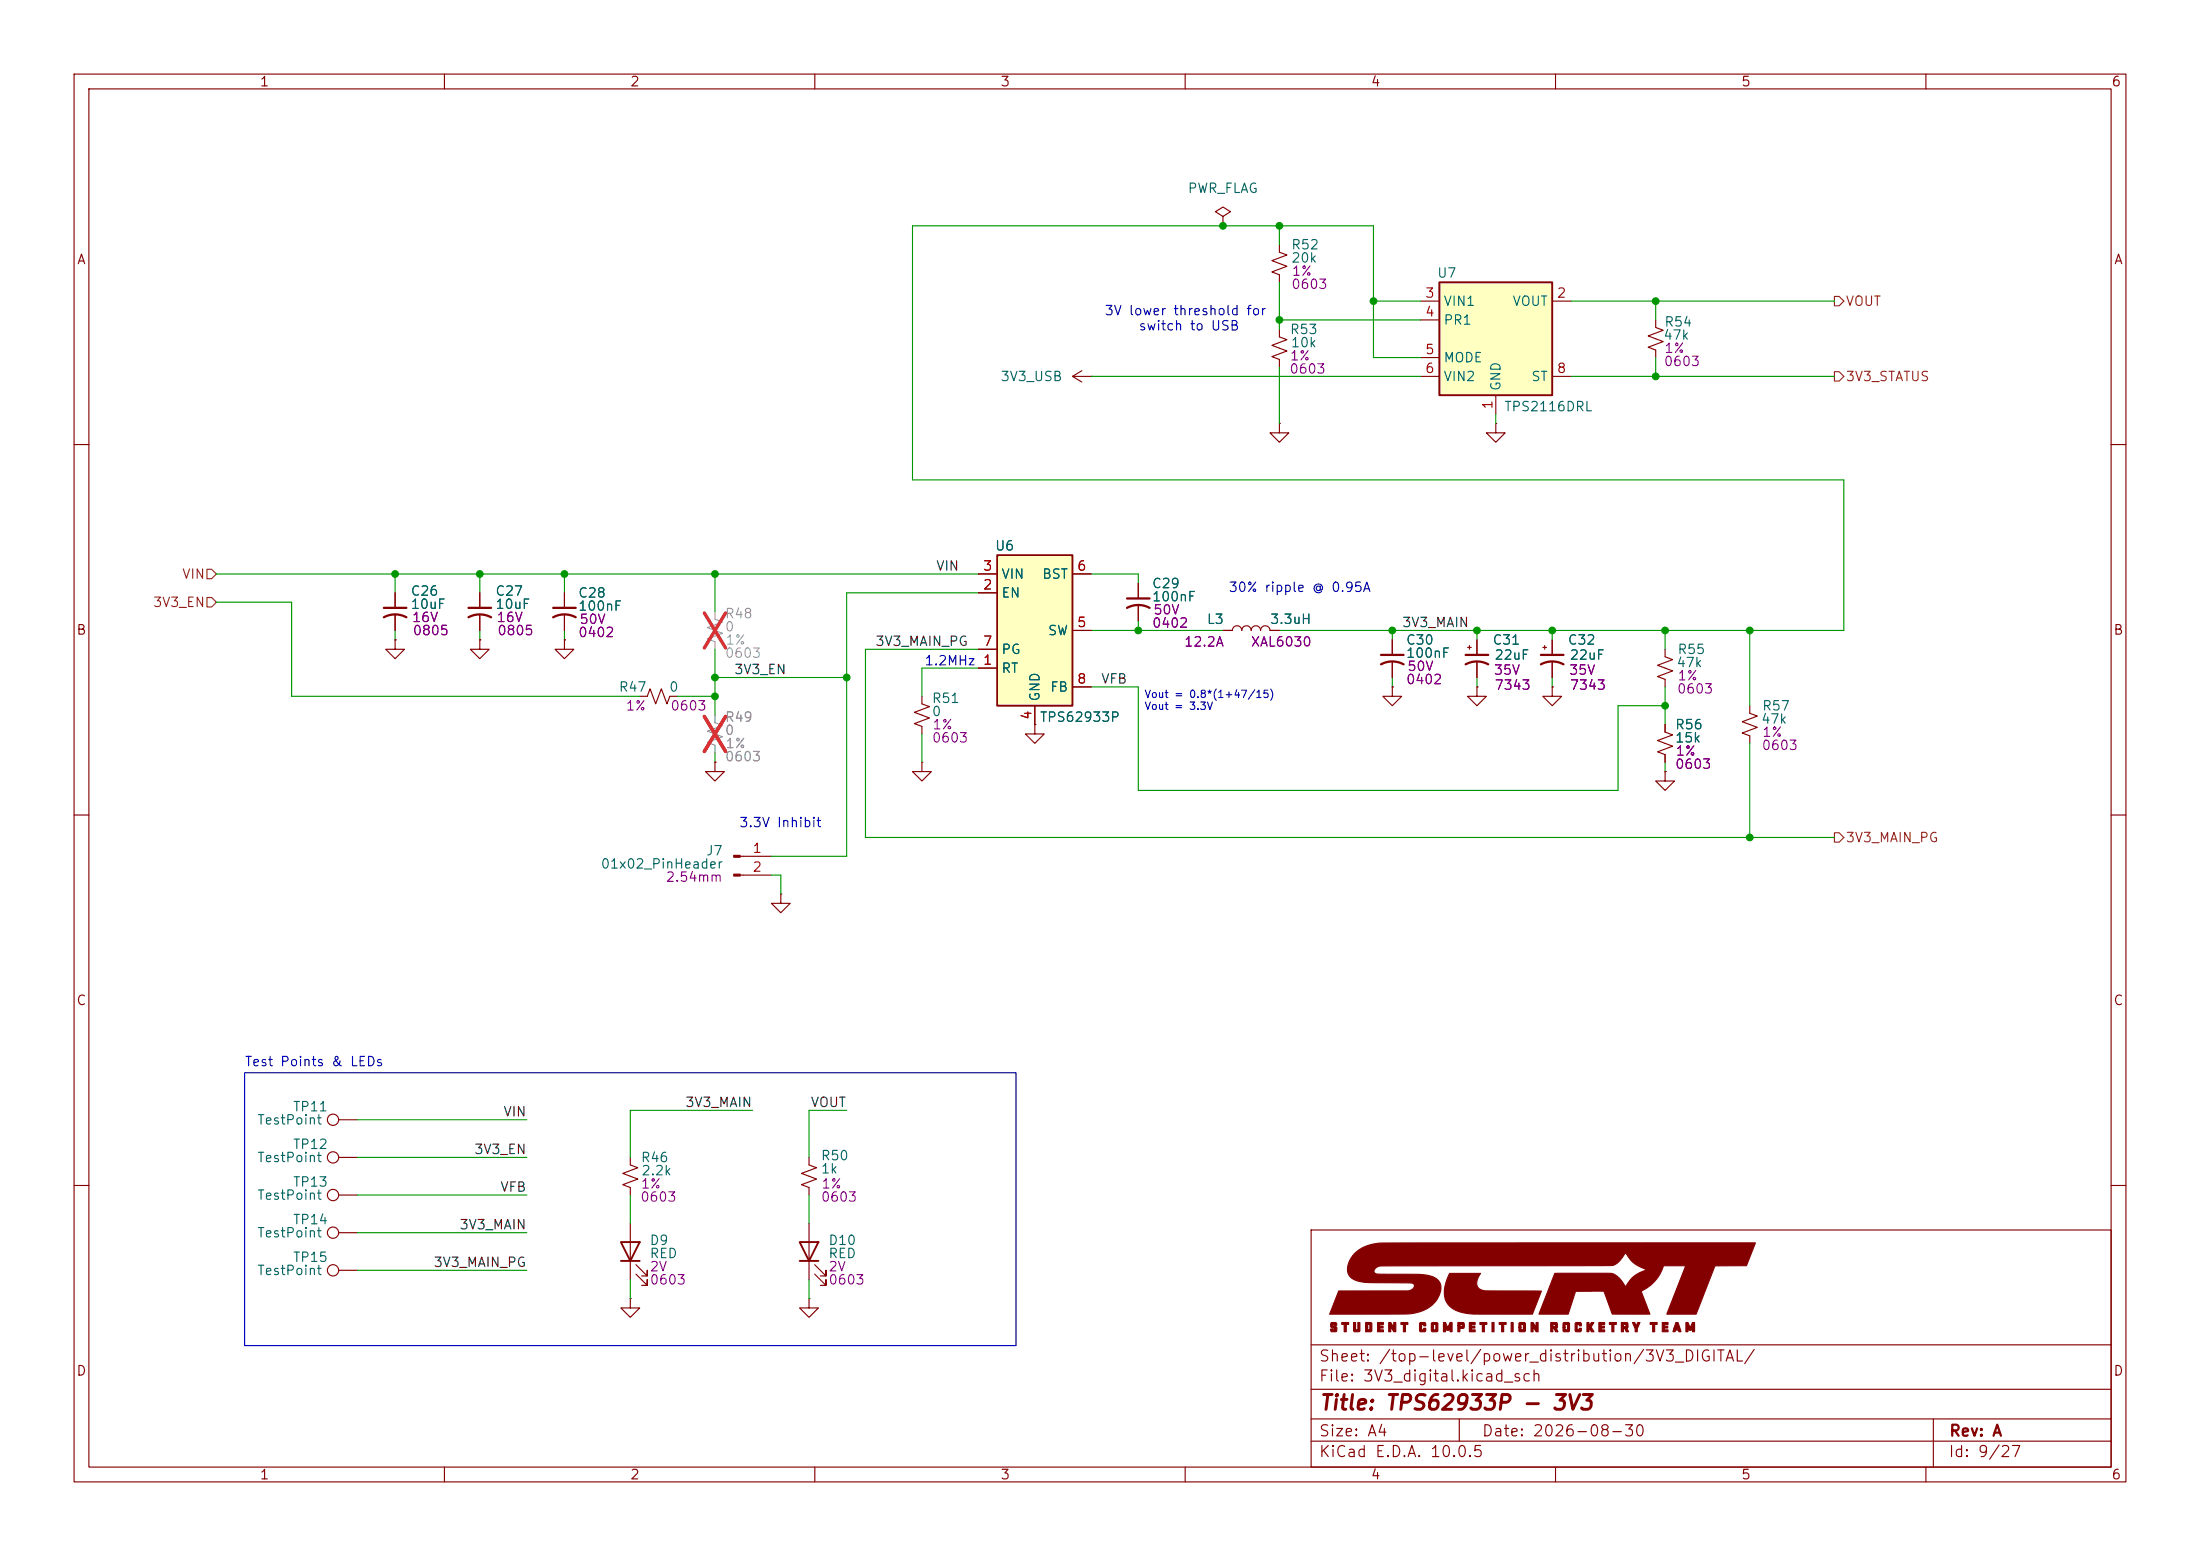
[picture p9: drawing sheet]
<svg xmlns="http://www.w3.org/2000/svg" width="297mm" height="210mm" viewBox="0 0 297 210" stroke-linecap="round" stroke-linejoin="round" font-family="sans-serif">
<g fill="none" stroke="#840000" stroke-width=".15">
<path d="M10 10h277v190h-277zM12 12h273v186h-273zM60 10v2M110 10v2M160 10v2M210 10v2M260 10v2M10 60h2M285 60h2M53.3 80v2M53.3 83.1v2M199.4 92.7v1.3h1.3l-1.3 1.3-1.3-1.3h1.3"/>
<path d="M199.4 92.7h.1M10 110h2M285 110h2M10 160h2M177 166h108v32h-108zM285 160h2M60 198v2M110 198v2M160 198v2M177 194.5h108M177 191.5h108M177 187.5h108"/>
<path d="M177 181.5h108M197 191.5v3M210 198v2M260 198v2M261 191.5v6.5"/>
</g>
<g fill="#840000" stroke="#840000" stroke-width=".15">
<path d="M179.7 178.5h.6l.1 .1 .1 .3-.6-.1v.1l.1 .1a.41 .41 0 0 1 .5 .2 .41 .41 0 0 1-.2 .5h-.5l-.2-.1v-.2l.6 .1v-.2h-.1a.42 .42 0 0 1-.5-.3 .42 .42 0 0 1 .1-.5z"/>
<path d="M181.1 178.5h1v.3h-.4v.9h-.2v-.9h-.4z"/>
<path d="M182.7 178.5h.3v1h.3v-1h.3v1.1l-.1 .1h-.7l-.1-.1z"/>
<path d="M184.4 178.5h.7l.1 .1v1l-.1 .1h-.7v-.6h.2v.4h.3v-.7h-.3v.3h-.2z"/>
<path d="M186 178.5h.8v.3h-.5v.2h.4v.2h-.4v.3h.5v.2h-.8z"/>
<path d="M187.5 178.5h.3l.4 .7v-.7h.2v1.2h-.2l-.4-.6-.1 .6h-.2z"/>
<path d="M189.1 178.5h1v.3h-.4v.9h-.2v-.9h-.4z"/>
<path d="M191.8 178.5h.6l.1 .1v.3h-.3v-.1h-.3v.7h.3v-.2h.3v.3l-.1 .1h-.6l-.2-.1v-1z"/>
<path d="M193.3 178.5h.7l.1 .1v1l-.1 .1h-.7l-.1-.1v-.5h.3v.4h.3v-.7h-.3v.3h-.3v-.5z"/>
<path d="M194.9 178.5h.3l.3 .7 .3-.7h.2v1.2h-.2v-.6l-.2 .4h-.3l-.2-.4v.6h-.2z"/>
<path d="M196.8 178.5h.4a.37 .37 0 0 1 .4 .1 .37 .37 0 0 1 .1 .4l-.1 .3h-.5v.4h-.3v-.8h.3v.1h.3v-.2h-.3v.1h-.3z"/>
<path d="M198.4 178.5h.7v.3h-.5v.2h.5v.2h-.5v.3h.5v.2h-.7z"/>
<path d="M199.8 178.5h.9v.3h-.3v.9h-.3v-.9h-.3z"/>
<path d="M201.4 178.5h.3v1.2h-.3z"/>
<path d="M202.4 178.5h.9v.3h-.3v.9h-.3v-.9h-.3z"/>
<path d="M204 178.5h.3v1.2h-.3z"/>
<path d="M205.2 178.5h.6l.1 .1v1l-.1 .1h-.6l-.1-.1v-.5h.2v.4h.4v-.7h-.4v.3h-.2v-.5z"/>
<path d="M206.7 178.5h.3l.4 .7v-.7h.2v1.2h-.2l-.4-.6v.6h-.3z"/>
<path d="M209.4 178.5h.3a.34 .34 0 0 1 .4 0 .34 .34 0 0 1 .2 .4v.3l-.2 .1 .2 .4h-.3l-.2-.4h-.2v.4h-.2v-.8h.2v.1h.4v-.2h-.4v.1h-.2z"/>
<path d="M211.1 178.5h.7l.1 .1v1l-.1 .1h-.7l-.1-.1v-.5h.3v.4h.3v-.7h-.3v.3h-.3v-.5z"/>
<path d="M212.8 178.5h.6l.1 .1v.3h-.3v-.1h-.3v.7h.3v-.2h.3v.3l-.1 .1h-.6l-.2-.1v-1z"/>
<path d="M214.2 178.5h.3v.5l.3-.5h.4l-.4 .6 .4 .6h-.3l-.4-.5v.5h-.3z"/>
<path d="M215.9 178.5h.7v.3h-.5v.2h.5v.2h-.5v.3h.5v.2h-.7z"/>
<path d="M217.3 178.5h.9v.3h-.3v.9h-.3v-.9h-.3z"/>
<path d="M218.9 178.5h.4a.34 .34 0 0 1 .4 0 .34 .34 0 0 1 .1 .4v.3l-.2 .1 .3 .4h-.4l-.2-.4h-.1v.4h-.3v-.8h.3v.1h.3v-.2h-.3v.1h-.3z"/>
<path d="M220.4 178.5h.3l.2 .5 .2-.5h.3l-.4 .8v.4h-.2v-.4z"/>
<path d="M222.8 178.5h.9v.3h-.3v.9h-.3v-.9h-.3z"/>
<path d="M224.4 178.5h.8v.3h-.5v.2h.4v.2h-.4v.3h.5v.2h-.8z"/>
<path d="M226.2 178.5h.3l.4 1.2a.25 .25 0 0 1-.3-.2h-.4a.22 .22 0 0 1-.1 .2 .22 .22 0 0 1-.2 0l.1-.5h.5l-.1-.3-.1 .3h-.3z"/>
<path d="M227.6 178.5h.3l.3 .7 .3-.7h.3v1.2h-.3v-.6l-.2 .4h-.2l-.2-.4v.6h-.3z"/>
<path d="M182.8 169.2a6.3 6.3 0 0 1 4.6-1.4l49.6-.1-1.2 3.1h-4.3l-2.5 6.6h-4l2.6-6.6h-3a5.6 5.6 0 0 1-3 3.5l1.1 3.1h-5l-1.1-2.9a.24 .24 0 0 0-.1-.2 .24 .24 0 0 0-.3 0h-3.5l-1 3.1h-3.9l2.1-5.5h7.6a3.5 3.5 0 0 1 2 1.8 4.6 4.6 0 0 1 2.7-2.3 4.5 4.5 0 0 1-2.7-2.3h-.1a2.78 2.78 0 0 1-1.7 1.7l-31.3 .1a.88 .88 0 0 0-.9 .8 .93 .93 0 0 0 1 .3h3.2a10.5 10.5 0 0 1 3.9 .4 1.67 1.67 0 0 1 .7 2.4 4.7 4.7 0 0 1-4 2.5l-10.8 .1 1.2-3.2h9.4a.69 .69 0 0 0 .8-.9 2.61 2.61 0 0 0-1.6-.2h-4.4a4.5 4.5 0 0 1-2.6-.8 2.26 2.26 0 0 1 .3-2.8z"/>
<path d="M195.7 171.9h4.2a1.52 1.52 0 0 0-.2 2l.3 .2a28.8 28.8 0 0 0 5.2 .1l2.9 .1-1.2 3.1h-5.8a11.3 11.3 0 0 1-4.6-.6 2.92 2.92 0 0 1-1.2-3.9z"/>
</g>
<path d="M51.8 83.3a3.2 3.2 0 0 1 3.1 0M51.8 82h3.1" fill="none" stroke="#840000" stroke-width=".3"/>
<path d="M194.3 38.1h15.2v15.2h-15.2z" fill="#ffffc2"/>
<path d="M194.3 38.1h15.2v15.2h-15.2z" fill="none" stroke="#840000" stroke-width=".25"/>
<g fill="none" stroke="#840000" stroke-width=".15">
<path d="M191.8 40.6h2.5M191.8 43.2h2.5M191.8 48.3h2.5M191.8 50.8h2.5M201.9 57.2v1.2h1.3l-1.3 1.3-1.2-1.3h1.2M201.9 57.2h.1M201.9 53.3v2.6M209.5 40.6h2.6M209.5 50.8h2.6M64.8 80v2M64.8 83.1v2M86.4 94h1l.4-1 .7 2 .8-2 .7 2 .4-1h1"/>
<path d="M188 92.7v1.3h1.2l-1.2 1.3-1.3-1.3h1.3M188 92.7h.1M188 86.4v2M188 89.4v2M198.1 87.4h.5M198.4 87.1v.5M199.4 86.4v2M199.4 89.4v2M208.3 87.4h.5M208.5 87.1v.5M209.5 92.7v1.3h1.3l-1.3 1.3-1.2-1.3h1.2M209.5 92.7h.1"/>
<path d="M209.5 86.4v2M209.5 89.4v2M224.8 97.8v1l1 .4-2 .7 2 .8-2 .8 1 .4v1M224.8 87.6v1l1 .4-2 .8 2 .8-2 .7 1 .4v1M96.5 102.9v1.2h1.3l-1.3 1.3-1.3-1.3h1.3M96.5 102.9h.1M45.7 151.1h2.6M45.7 156.2h2.6M109.2 156.2v1l1 .4-2 .8 2 .7-2 .8 1 .4v1M45.7 171.5h2.6M45.7 166.4h2.6M45.7 161.3h2.6"/>
<path d="M85.1 175.3v1.2h1.3l-1.3 1.3-1.3-1.3h1.3M85.1 175.3h.1"/>
<circle cx="45" cy="156.2" r=".76"/>
<circle cx="45" cy="151.1" r=".76"/>
<circle cx="45" cy="171.4" r=".76"/>
<circle cx="45" cy="161.3" r=".76"/>
<circle cx="45" cy="166.4" r=".76"/>
</g>
<path d="M63.2 83.3a3.2 3.2 0 0 1 3.1 0M63.2 82h3.1M186.4 89.7a3.2 3.2 0 0 1 3.1 0M186.4 88.4h3.1M197.9 89.7a3.2 3.2 0 0 1 3 0M197.9 88.4h3M208 89.7a3.2 3.2 0 0 1 3.1 0M208 88.4h3.1" fill="none" stroke="#840000" stroke-width=".3"/>
<path d="M96.5 82.6v1l1 .3-2 .8 2 .8-2 .7 1 .4v1M96.5 96.5v1l1 .4-2 .8 2 .7-2 .8 1 .4v1" fill="none" stroke="#a1a1a1" stroke-width=".15"/>
<path d="M95.1 82.7l2.9 4.8M95.1 96.7l2.9 4.7M98 82.7l-2.9 4.8M98 96.7l-2.9 4.7" fill="none" stroke="#e12e31" stroke-width=".46"/>
<path d="M134.6 74.9h10.2v20.4h-10.2z" fill="#ffffc2"/>
<path d="M134.6 74.9h10.2v20.4h-10.2zM83.8 167.6h2.6l-1.3 2.6zM83.8 170.2h2.6M107.9 167.6h2.6l-1.3 2.6zM107.9 170.2h2.6" fill="none" stroke="#840000" stroke-width=".25"/>
<g fill="none" stroke="#840000" stroke-width=".15">
<path d="M165.1 29.2l1-.6-1-.7-1 .7 1 .6v1.3M165.1 30.5h.1M172.7 33v1l1 .4-2 .8 2 .7-2 .8 1 .4v1M144.8 50.8l1.2 .8M144.8 50.8h2.5M146 50l-1.2 .8M147.3 50.8h.1M172.7 57.2v1.2h1.3l-1.3 1.3-1.3-1.3h1.3M172.7 57.2h.1M172.7 44.5v1l1 .3-2 .8 2 .8-2 .7 1 .4v1M223.5 43.2v1l1 .4-2 .7 2 .8-2 .8 1 .3v1.1M132.1 77.5h2.5"/>
<path d="M144.8 77.5h2.5M153.7 78.7v2.1M53.3 86.4v1.2h1.3l-1.3 1.3-1.2-1.3h1.2M53.3 86.4h.1M53.3 80v2M53.3 83.1v2M64.8 86.4v1.2h1.2l-1.2 1.3-1.3-1.3h1.3M64.8 86.4h.1M64.8 80v2M64.8 83.1v2M76.2 86.4v1.2h1.3l-1.3 1.3-1.3-1.3h1.3M76.2 86.4h.1"/>
<path d="M76.2 80v2M76.2 83.1v2M124.5 94v1l1 .4-2.1 .7 2.1 .8-2.1 .8 1.1 .3v1.1M132.1 90.2h2.5M132.1 80h2.5M132.1 87.6h2.5M139.7 97.8v1.3h1.3l-1.3 1.2-1.3-1.2h1.3M139.7 97.8h.1M139.7 95.3v2.5M144.8 85.1h2.5M144.8 92.7h2.5M153.7 81.8v2"/>
<path d="M165.1 85.1h1.3a.64 .64 0 0 1 .6-.6 .64 .64 0 0 1 .6 .6 .64 .64 0 0 1 .7-.6 .64 .64 0 0 1 .6 .6 .64 .64 0 0 1 .6-.6 .64 .64 0 0 1 .7 .6 .64 .64 0 0 1 .6-.6 .64 .64 0 0 1 .6 .6h1.3M188 92.7h.1M188 86.4v2M188 89.4v2M199.4 92.7h.1M199.4 86.4v2M199.4 89.4v2M209.5 92.7h.1M209.5 86.4v2M209.5 89.4v2M224.8 97.8v1M236.2 95.3v1l1 .3-2 .8 2 .8-2 .7 1 .4v1"/>
<path d="M96.5 102.9h.1M99.9 115.6h4.2M99.9 118.1h4.2M124.5 102.9v1.2h1.2l-1.2 1.3-1.3-1.3h1.3M124.5 102.9h.1M224.8 104.1v1.3h1.3l-1.3 1.3-1.3-1.3h1.3M224.8 104.1h.1M224.8 101.9v1M105.4 120.7v1.2h1.3l-1.3 1.3-1.3-1.3h1.3M105.4 120.7h.1M85.1 156.2v1l1 .4-2 .8 2 .7-2 .8 1 .4v1M85.1 165.1v7.6"/>
<path d="M85.9 172l1.5 1.5v-.8v.8h-.8M85.9 170.7l1.5 1.5v-.7v.7h-.8M109.2 175.3v1.2h1.3l-1.3 1.3-1.3-1.3h1.3M109.2 175.3h.1M109.2 165.1v7.6M110 172l1.5 1.5v-.8v.8h-.8M110 170.7l1.5 1.5v-.7v.7h-.8"/>
</g>
<path d="M74.7 83.3a3.2 3.2 0 0 1 3 0M74.7 82h3M152.1 82a3.2 3.2 0 0 1 3.1 0M152.1 80.8h3.1" fill="none" stroke="#840000" stroke-width=".3"/>
<g fill="#840000" stroke="#840000" stroke-width=".15">
<path d="M99.1 115.4h.8v.3h-.8z"/>
<path d="M99.1 118h.8v.2h-.8z"/>
</g>
<path d="M247.6 40h.7l.6 .6-.6 .7h-.7zM247.6 50.2h.7l.6 .6-.6 .6h-.7zM27.9 76.8h.7l.6 .7-.6 .6h-.7zM27.9 80.6h.7l.6 .7-.6 .6h-.7zM247.6 112.4h.7l.6 .6-.6 .7h-.7z" fill="none" stroke="#725600" stroke-width=".15"/>
<g fill="none" stroke="#009600" stroke-width=".15">
<path d="M172.7 30.5v2.5M172.7 38.1v6.4M147.3 50.8h44.5M172.7 49.5v7.7M172.7 43.2h19.1M185.4 40.6h6.4M191.8 48.3h-6.4v-17.8h-62.2v34.3h125.7v20.3h-76.2M201.9 55.9v1.3M212.1 50.8h35.5M212.1 40.6h35.5M223.5 40.6v2.6M223.5 48.3v2.5"/>
<path d="M29.2 77.5h102.9M53.3 77.5v2.5M64.8 77.5v2.5M76.2 77.5v2.5M96.5 77.5v5.1M147.3 77.5h6.4v1.2M29.2 81.3h10.2v12.7h47M53.3 85.1v1.3M64.8 85.1v1.3M76.2 85.1v1.3M91.4 94h5.1M96.5 87.6v8.9"/>
<path d="M96.5 91.4h17.8M124.5 99.1v3.8M132.1 87.6h-15.3v25.4h130.8M132.1 80h-17.8v35.6h-10.2M132.1 90.2h-7.6v3.8M147.3 85.1h17.8M147.3 92.7h6.4v14h64.7v-11.4h6.4M153.7 83.8v1.3M188 85.1v1.3M188 91.4v1.3M199.4 85.1v1.3M199.4 91.4v1.3"/>
<path d="M209.5 85.1v1.3M209.5 91.4v1.3M224.8 85.1v2.5M224.8 92.7v5.1M236.2 85.1v10.2M96.5 101.6v1.3M104.1 118.1h1.3v2.6M224.8 102.9v1.2M236.2 100.3v12.7M48.3 156.2h22.8M48.3 151.1h22.8M101.6 149.9h-16.5v6.3"/>
<path d="M114.3 149.9h-5.1v6.3M48.3 166.4h22.8M48.3 161.3h22.8M48.3 171.5h22.8M85.1 161.3v3.8M85.1 172.7v2.6M109.2 161.3v3.8M109.2 172.7v2.6"/>
</g>
<path d="M33 144.8h104.2v36.8h-104.2z" fill="none" stroke="#0000c2" stroke-width=".15"/>
<path d="M96.5 96.5v1M96.5 100.6v1" fill="none" stroke="#a1a1a1" stroke-width=".15"/>
<path d="M95.1 96.7l2.9 4.7M98 96.7l-2.9 4.7" fill="none" stroke="#e12e31" stroke-width=".46"/>
<g fill="#009600" stroke="#009600" stroke-width=".14">
<circle cx="53.3" cy="77.5" r=".46"/>
<circle cx="64.8" cy="77.5" r=".46"/>
<circle cx="172.7" cy="43.2" r=".46"/>
<circle cx="188" cy="85.1" r=".46"/>
<circle cx="185.4" cy="40.6" r=".46"/>
<circle cx="209.5" cy="85.1" r=".46"/>
<circle cx="224.8" cy="95.3" r=".46"/>
<circle cx="236.2" cy="85.1" r=".46"/>
<circle cx="224.8" cy="85.1" r=".46"/>
<circle cx="223.5" cy="50.8" r=".46"/>
<circle cx="223.5" cy="40.6" r=".46"/>
<circle cx="236.2" cy="113" r=".46"/>
<circle cx="199.4" cy="85.1" r=".46"/>
<circle cx="96.5" cy="91.4" r=".46"/>
<circle cx="96.5" cy="77.5" r=".46"/>
<circle cx="96.5" cy="94" r=".46"/>
<circle cx="153.7" cy="85.1" r=".46"/>
<circle cx="76.2" cy="77.5" r=".46"/>
<circle cx="114.3" cy="91.4" r=".46"/>
<circle cx="172.7" cy="30.5" r=".46"/>
<circle cx="165.1" cy="30.5" r=".46"/>
</g>
<text font-size="2" fill="#840000" x="178" y="190.8">Title: TPS62933P - 3V3</text>
<g font-size="1.5" fill="#840000">
<text x="178" y="184.1">Sheet: /top-level/power_distribution/3V3_DIGITAL/</text>
<text x="178" y="186.8">File: 3V3_digital.kicad_sch</text>
<text x="178" y="197">KiCad E.D.A. 10.0.5</text>
<text x="178" y="194.2">Size: A4</text>
<text x="200" y="194.2">Date: 2026-08-30</text>
<text x="263" y="197">Id: 9/27</text>
<text x="263" y="194.2">Rev: A</text>
</g>
<g font-size="1.3" fill="#840000">
<text x="35" y="12">1</text>
<text x="85" y="12">2</text>
<text x="135" y="12">3</text>
<text x="185" y="12">4</text>
<text x="235" y="12">5</text>
<text x="285" y="12">6</text>
<text x="10.3" y="36">A</text>
<text x="285.3" y="36">A</text>
<text x="10.2" y="86">B</text>
<text x="285.2" y="86">B</text>
<text x="10.2" y="136">C</text>
<text x="285.2" y="136">C</text>
<text x="10.2" y="186">D</text>
<text x="285.2" y="186">D</text>
<text x="35" y="200">1</text>
<text x="85" y="200">2</text>
<text x="135" y="200">3</text>
<text x="185" y="200">4</text>
<text x="235" y="200">5</text>
<text x="285" y="200">6</text>
</g>
<g font-size="1.3" fill="#006464">
<text x="160.3" y="26.4">PWR_FLAG</text>
<text x="174.2" y="34">R52</text>
<text x="174.2" y="35.8">20k</text>
<text x="193.9" y="37.8">U7</text>
<text x="194.8" y="41.6">VIN1</text>
<text x="204.1" y="41.6">VOUT</text>
<text x="174.1" y="45.4">R53</text>
<text x="174.2" y="47.2">10k</text>
<text x="194.8" y="44.1">PR1</text>
<text x="224.5" y="46.2">47k</text>
<text x="224.6" y="44.4">R54</text>
<text x="135" y="51.8">3V3_USB</text>
<text x="194.8" y="49.2">MODE</text>
<text x="194.8" y="51.8">VIN2</text>
<text x="202.9" y="52.9" transform="rotate(-90 202.9 52.9)">GND</text>
<text x="206.6" y="51.8">ST</text>
<text x="203" y="55.8">TPS2116DRL</text>
<text x="134.2" y="74.6">U6</text>
<text x="55.4" y="80.7">C26</text>
<text x="55.4" y="82.5">10uF</text>
<text x="66.8" y="80.7">C27</text>
<text x="66.8" y="82.5">10uF</text>
<text x="78" y="81">C28</text>
<text x="78" y="82.8">100nF</text>
<text x="135.1" y="81">EN</text>
<text x="135.1" y="78.4">VIN</text>
<text x="140.6" y="78.4">BST</text>
<text x="155.4" y="79.7">C29</text>
<text x="155.4" y="81.5">100nF</text>
<text x="135.1" y="88.6">PG</text>
<text x="141.4" y="86.1">SW</text>
<text x="162.8" y="84.5">L3</text>
<text x="171.4" y="84.5">3.3uH</text>
<text x="189.7" y="87.3">C30</text>
<text x="189.7" y="89.1">100nF</text>
<text x="201.4" y="87.3">C31</text>
<text x="201.7" y="89.4">22uF</text>
<text x="211.6" y="87.3">C32</text>
<text x="211.8" y="89.4">22uF</text>
<text x="226.4" y="88.6">R55</text>
<text x="83.4" y="93.7">R47</text>
<text x="90.2" y="93.7">0</text>
<text x="125.7" y="95.2">R51</text>
<text x="135.1" y="91.1">RT</text>
<text x="140.7" y="94.8" transform="rotate(-90 140.7 94.8)">GND</text>
<text x="141.7" y="93.7">FB</text>
<text x="226.2" y="90.4">47k</text>
<text x="125.7" y="97">0</text>
<text x="140.3" y="97.7">TPS62933P</text>
<text x="226" y="98.8">R56</text>
<text x="226" y="100.5">15k</text>
<text x="237.7" y="98">47k</text>
<text x="237.8" y="96.2">R57</text>
<text x="81" y="117.5">01x02_PinHeader</text>
<text x="95.2" y="115.8">J7</text>
<text x="34.6" y="152.1">TestPoint</text>
<text x="39.5" y="150.3">TP11</text>
<text x="39.5" y="155.4">TP12</text>
<text x="34.6" y="157.2">TestPoint</text>
<text x="39.5" y="160.5">TP13</text>
<text x="86.4" y="157.2">R46</text>
<text x="86.5" y="159">2.2k</text>
<text x="110.7" y="156.9">R50</text>
<text x="110.7" y="158.7">1k</text>
<text x="34.6" y="167.3">TestPoint</text>
<text x="34.6" y="162.3">TestPoint</text>
<text x="39.5" y="165.6">TP14</text>
<text x="34.6" y="172.4">TestPoint</text>
<text x="39.5" y="170.6">TP15</text>
<text x="87.6" y="168.3">D9</text>
<text x="87.6" y="170.1">RED</text>
<text x="111.7" y="168.3">D10</text>
<text x="111.7" y="170.1">RED</text>
</g>
<g font-size="1.3" fill="#840084">
<text x="174.2" y="39.3">0603</text>
<text x="174.3" y="37.5">1%</text>
<text x="224.6" y="48">1%</text>
<text x="174" y="50.7">0603</text>
<text x="174.1" y="49">1%</text>
<text x="224.5" y="49.7">0603</text>
<text x="155.6" y="83.3">50V</text>
<text x="55.5" y="84.3">16V</text>
<text x="55.6" y="86.1">0805</text>
<text x="67" y="84.3">16V</text>
<text x="67" y="86.1">0805</text>
<text x="78" y="86.3">0402</text>
<text x="78.1" y="84.5">50V</text>
<text x="155.4" y="85">0402</text>
<text x="159.8" y="87.6">12.2A</text>
<text x="168.8" y="87.6">XAL6030</text>
<text x="189.7" y="92.7">0402</text>
<text x="189.9" y="90.9">50V</text>
<text x="201.6" y="91.4">35V</text>
<text x="201.7" y="93.4">7343</text>
<text x="211.7" y="91.4">35V</text>
<text x="211.8" y="93.4">7343</text>
<text x="226.3" y="93.9">0603</text>
<text x="226.4" y="92.1">1%</text>
<text x="84.4" y="96.2">1%</text>
<text x="90.4" y="96.2">0603</text>
<text x="125.7" y="100.5">0603</text>
<text x="125.8" y="98.8">1%</text>
<text x="237.7" y="101.5">0603</text>
<text x="237.8" y="99.8">1%</text>
<text x="226.1" y="104.1">0603</text>
<text x="226.1" y="102.3">1%</text>
<text x="89.8" y="119.3">2.54mm</text>
<text x="86.4" y="160.7">1%</text>
<text x="110.8" y="160.7">1%</text>
<text x="86.4" y="162.5">0603</text>
<text x="110.7" y="162.5">0603</text>
<text x="87.6" y="171.9">2V</text>
<text x="87.6" y="173.7">0603</text>
<text x="111.8" y="171.9">2V</text>
<text x="111.8" y="173.7">0603</text>
</g>
<g font-size="1.3" fill="#a90000">
<text x="192.3" y="40.5">3</text>
<text x="210.1" y="40.5">2</text>
<text x="192.3" y="43">4</text>
<text x="192.3" y="48.1">5</text>
<text x="192.3" y="50.7">6</text>
<text x="210.1" y="50.7">8</text>
<text x="201.8" y="55.3" transform="rotate(-90 201.8 55.3)">1</text>
<text x="132.6" y="77.3">3</text>
<text x="145.3" y="77.3">6</text>
<text x="132.6" y="79.9">2</text>
<text x="132.6" y="87.5">7</text>
<text x="145.3" y="85">5</text>
<text x="132.6" y="90">1</text>
<text x="145.3" y="92.6">8</text>
<text x="139.6" y="97.3" transform="rotate(-90 139.6 97.3)">4</text>
<text x="101.5" y="115.4">1</text>
<text x="101.5" y="118">2</text>
</g>
<g font-size="1.3" fill="#725600">
<text x="249.1" y="41.6">VOUT</text>
<text x="249.1" y="51.8">3V3_STATUS</text>
<text x="20.6" y="82.2">3V3_EN</text>
<text x="24.5" y="78.4">VIN</text>
<text x="249.1" y="114">3V3_MAIN_PG</text>
</g>
<g font-size="1.3" fill="#0000c2">
<text x="149" y="42.9">3V lower threshold for</text>
<text x="153.6" y="44.9">switch to USB</text>
<text x="165.8" y="80.2">30% ripple @ 0.95A</text>
<text x="124.7" y="90.1">1.2MHz 1</text>
<text x="99.7" y="112">3.3V Inhibit</text>
<text x="32.9" y="144.2">Test Points &amp; LEDs</text>
</g>
<g font-size="1.3" fill="#0f0f0f">
<text x="126.3" y="77.3">VIN</text>
<text x="118.1" y="87.5">3V3_MAIN_PG</text>
<text x="189.2" y="85">3V3_MAIN</text>
<text x="99" y="91.3">3V3_EN</text>
<text x="148.6" y="92.6">VFB</text>
<text x="92.4" y="149.7">3V3_MAIN</text>
<text x="109.4" y="149.7">VOUT</text>
<text x="67.9" y="151">VIN</text>
<text x="63.9" y="156.1">3V3_EN</text>
<text x="67.4" y="161.2">VFB</text>
<text x="61.9" y="166.2">3V3_MAIN</text>
<text x="58.4" y="171.3">3V3_MAIN_PG</text>
</g>
<g font-size="1.3" fill="#989898">
<text x="97.8" y="83.8">R48</text>
<text x="97.8" y="85.5">0</text>
<text x="97.8" y="97.7">R49</text>
<text x="97.8" y="99.5">0</text>
</g>
<g font-size="1.3" fill="#a1a1a1">
<text x="97.8" y="89.1">0603</text>
<text x="97.9" y="87.3">1%</text>
<text x="97.9" y="101.3">1%</text>
<text x="97.8" y="103.1">0603</text>
</g>
<g font-size="1" fill="#0000c2">
<text x="154.4" y="94.4">Vout = 0.8*(1+47/15)</text>
<text x="154.4" y="96.1">Vout = 3.3V</text>
</g>
</svg>
